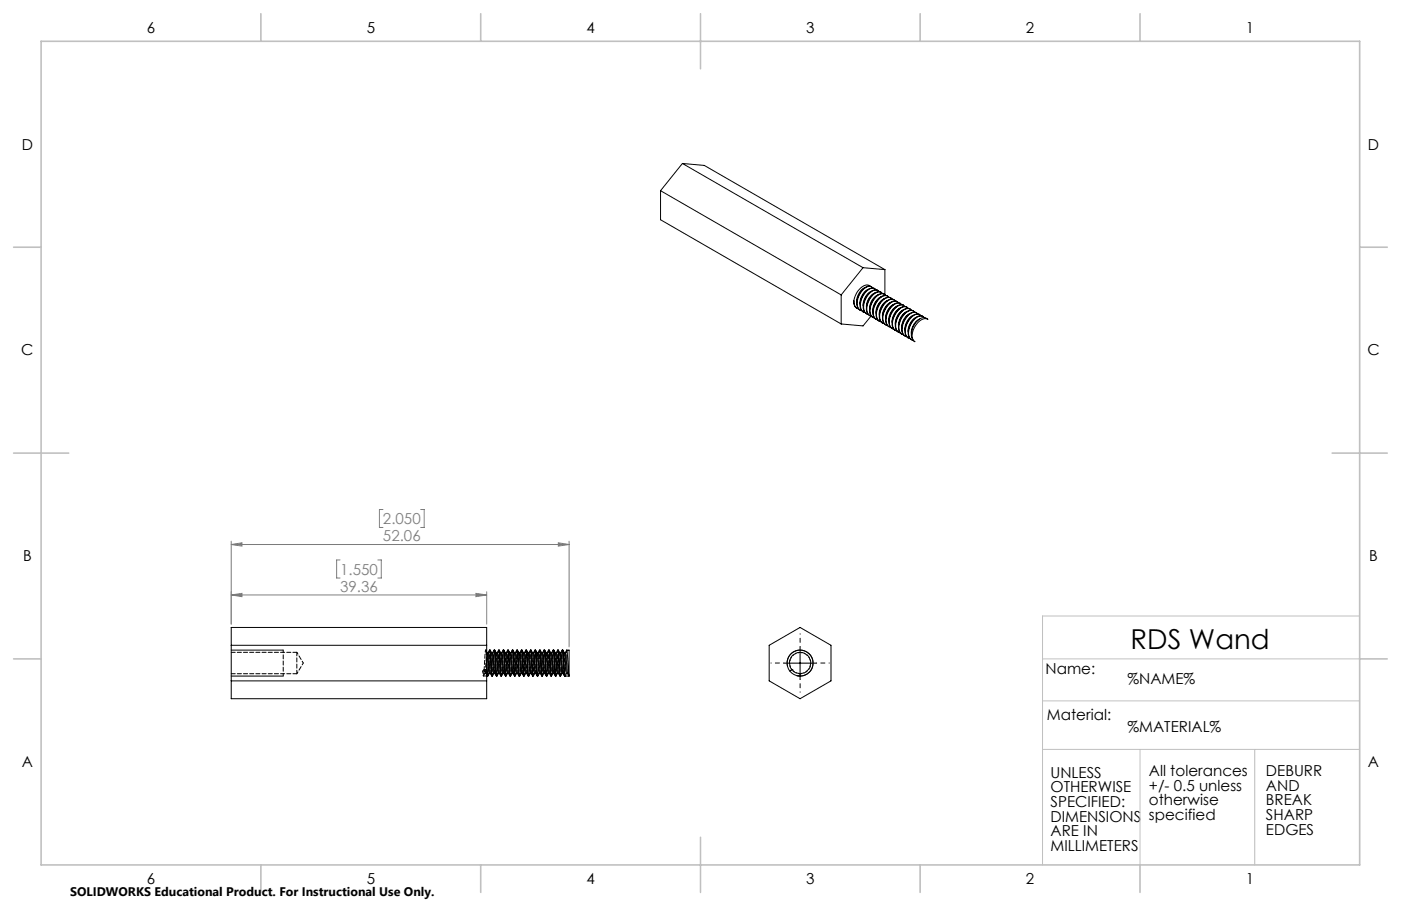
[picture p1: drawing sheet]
<svg xmlns="http://www.w3.org/2000/svg" width="432mm" height="279mm" viewBox="0 0 432 279" stroke-linecap="round" stroke-linejoin="round" font-family="sans-serif">
<g fill="none" stroke="#808080" stroke-width=".31">
<path d="M118 157.1h-1.1v5.6h1.1M129.6 157.1h1.1v5.6h-1.1M71.3 166.9v25.6M71.3 167.9h104.1M71.3 167.9l3.3-.5v1zM104.8 172.7h-1v5.6h1M116.5 172.7h1v5.6h-1M172.1 167.4l3.3 .5-3.3 .5zM175.4 166.9v32.6M71.3 183.5h78.7M71.3 183.5l3.3-.5v1zM146.7 183l3.3 .5-3.3 .5z"/>
<path d="M150 182.5v10"/>
</g>
<path d="M246.6 199.5v10M71.3 200.5h16M71.3 208.5h16M241.6 204.5h10M242.7 205.5a4 4 0 0 1 3.5-5 4 4 0 0 1 4.4 4.3 4 4 0 0 1-5 3.6" fill="none" stroke="#000" stroke-width=".31"/>
<path d="M419.1 190h-97.8v76.7M321.3 203.2h97.8M321.3 216.1h97.8M321.3 231.1h97.8M351.4 231.1v35.6M386.7 231.1v35.6" fill="none" stroke="#c0c0c0" stroke-width=".31"/>
<g fill="none" stroke="#c0c0c0" stroke-width=".5">
<path d="M12.7 12.7h406.4v254h-406.4zM80.4 4.2v8.5M148.2 4.2v8.5M215.9 4.2v17M283.6 4.2v8.5M351.4 4.2v8.5M4.2 76.2h8.5M419.1 76.2h8.5M4.2 139.7h17M410.6 139.7h17M4.2 203.2h8.5M419.1 203.2h8.5"/>
<path d="M215.9 258.2v17M80.4 266.7v8.5M148.2 266.7v8.5M283.6 266.7v8.5M351.4 266.7v8.5"/>
</g>
<path d="M246.6 199.5v-4M241.6 204.5h-4M246.6 209.5v4M251.6 204.5h4" fill="none" stroke="#000" stroke-width=".31" stroke-dasharray="15.2 1.3 1.3 1.3" stroke-dashoffset="15.1"/>
<path d="M87.3 208.5v-8" fill="none" stroke="#000" stroke-width=".31" stroke-dasharray="1.3 .6" stroke-dashoffset=".4"/>
<g fill="#808080">
<path d="M71.3 167.9l3.3-.5v1zM172.1 167.4l3.3 .5-3.3 .5z"/>
<path d="M146.7 183l3.3 .5-3.3 .5zM71.3 183.5l3.3-.5v1z"/>
</g>
<g fill="none" stroke="#000" stroke-width=".31">
<path d="M203.6 58.8l55.7 32.1M203.6 58.8v9l55.7 32.1M210.3 50.4l-6.7 8.4M210.3 50.4l55.7 32.2M210.3 50.4l6.8 .6 55.6 32.1M259.3 90.9v9M263.2 92.8a2.5 2.5 0 0 0 .6 2.1M263.2 92.8a2.09 2.09 0 0 0 1.4 2.5M263.8 94.9l.3 .2M265 95.6l.1 .1M266 82.6l-6.7 8.3M266 82.6l6.7 .5"/>
<path d="M266.6 88.7a4.8 4.8 0 0 0-2.5 4.5M267.6 89.3a4.8 4.8 0 0 0-2.6 4.5M267.8 88l.2 .2M268.2 88.2a2.34 2.34 0 0 0-3.2 .9 6.7 6.7 0 0 0-1.8 3.7M268.4 97.5l-2.4 3-6.7-.6M268.6 89.8a4.8 4.8 0 0 0-2.6 4.5M268.6 88.4a2.18 2.18 0 0 0-2.8 1 5.1 5.1 0 0 0-1.1 5.9l.3 .3M269 88.8a1.8 1.8 0 0 0-2.8 .3 5.5 5.5 0 0 0-1.7 5.9l1.1 .8M269.5 89a2.6 2.6 0 0 0-3 1.3 4.8 4.8 0 0 0-.9 5.5l.5 .4M269.5 88.9l.1 .1M269.6 90.4a4.7 4.7 0 0 0-2.5 4.5M270 89.4a1.8 1.8 0 0 0-2.8 .3 5.6 5.6 0 0 0-1.7 5.9l1.1 .8"/>
<path d="M270.5 91a4.6 4.6 0 0 0-2.5 4.5M270.6 89.6a2.1 2.1 0 0 0-2.7 .7 5.4 5.4 0 0 0-1.4 6l.6 .5M271 90a1.76 1.76 0 0 0-2.8 .3 5.5 5.5 0 0 0-1.7 5.9l1.1 .7M271.5 90.1a2.86 2.86 0 0 0-3.3 1.7 4.5 4.5 0 0 0-.4 5.4l.3 .2M271.5 90.1l.1 .1M271.5 91.5a4.7 4.7 0 0 0-2.5 4.6M271.9 99.6l.2 .1M272 90.5a1.37 1.37 0 0 0-2.2-.1 5.7 5.7 0 0 0-2.3 6.4l1.1 .7M272.5 92.1a4.7 4.7 0 0 0-2.5 4.5M272.6 90.7a2.31 2.31 0 0 0-2.9 1 5.3 5.3 0 0 0-1.3 5.6l.7 .6M272.7 83.1v7.7M272.9 91.1a1.44 1.44 0 0 0-2.1-.1 5.7 5.7 0 0 0-2.3 6.3l1.1 .8"/>
<path d="M273.5 92.7a4.7 4.7 0 0 0-2.5 4.5M273.6 91.3a2.48 2.48 0 0 0-3.3 1.4 4.6 4.6 0 0 0-.7 5.5l.5 .3M273.9 91.7a1.8 1.8 0 0 0-2.8 .3 5.4 5.4 0 0 0-1.6 5.9l.3 .5 .7 .3M274.5 91.8a3.3 3.3 0 0 0-3.8 2.5 3.5 3.5 0 0 0 .2 4.7l.2 .1M274.5 91.8l.1 .1M274.5 93.2a4.8 4.8 0 0 0-2.5 4.5M274.9 92.2a1.8 1.8 0 0 0-2.8 .4 5.5 5.5 0 0 0-1.6 5.9l.3 .4 .7 .3M275.5 93.8a4.7 4.7 0 0 0-2.5 4.5M275.6 92.4a2.08 2.08 0 0 0-2.7 .8 5.3 5.3 0 0 0-1.4 6l.5 .4M275.9 92.8a1.72 1.72 0 0 0-2.7 .3 5.4 5.4 0 0 0-1.7 6l1 .7M276.5 94.4a4.8 4.8 0 0 0-2.5 4.5M276.5 93a2.35 2.35 0 0 0-3 1.1 4.8 4.8 0 0 0-.8 5.9l.3 .2"/>
<path d="M276.9 93.4a1.72 1.72 0 0 0-2.8 .3 5.4 5.4 0 0 0-1.6 5.9l1 .8M277.5 95a4.8 4.8 0 0 0-2.5 4.5M277.5 93.6a2.28 2.28 0 0 0-2.9 1 4.9 4.9 0 0 0-1 5.9l.4 .3M277.9 93.9a1.72 1.72 0 0 0-2.8 .4 5.4 5.4 0 0 0-1.7 5.9l1.1 .8M278.5 95.5a4.8 4.8 0 0 0-2.6 4.5M278.5 94.2a2.26 2.26 0 0 0-2.8 .9 5 5 0 0 0-1.1 5.9l.4 .4M278.9 94.5a1.76 1.76 0 0 0-2.8 .4 5.4 5.4 0 0 0-1.7 5.9l.4 .4 .7 .3M279.4 94.7a2.61 2.61 0 0 0-3.1 1.4 4.7 4.7 0 0 0-.8 5.5l.5 .4M279.4 94.7h.1M279.5 96.1a4.8 4.8 0 0 0-2.6 4.5M279.9 95.1a1.8 1.8 0 0 0-2.8 .3 5.4 5.4 0 0 0-1.7 5.9l.4 .5 .7 .3M280.4 96.7a4.7 4.7 0 0 0-2.5 4.5"/>
<path d="M280.5 95.3a2.12 2.12 0 0 0-2.7 .8 5.3 5.3 0 0 0-1.4 6l.6 .4M280.9 95.7a1.76 1.76 0 0 0-2.8 .3 5.6 5.6 0 0 0-1.7 5.9l1.1 .8M281.4 97.3a4.8 4.8 0 0 0-2.5 4.5M281.5 95.9a2.45 2.45 0 0 0-3.1 1.1 5.2 5.2 0 0 0-1 5.6l.6 .5M281.9 96.2a1.76 1.76 0 0 0-2.8 .4 5.6 5.6 0 0 0-1.7 5.9l1.1 .8M282.4 97.8a4.8 4.8 0 0 0-2.5 4.5M282.5 96.4a2.32 2.32 0 0 0-3 1.1 5.2 5.2 0 0 0-1.2 5.6l.7 .5M282.8 99a2.11 2.11 0 0 1 3.2-.5 3.2 3.2 0 0 0-3.8 1.9 3.7 3.7 0 0 0-.2 5 2.71 2.71 0 0 1-.9-3.7l.8-1.8zM282.9 96.8a1.76 1.76 0 0 0-2.8 .3 5.6 5.6 0 0 0-1.7 5.9l1.1 .8M283.4 98.4a4.8 4.8 0 0 0-2.5 4.5M283.5 97a2.3 2.3 0 0 0-2.9 1 5.3 5.3 0 0 0-1.3 5.6l.7 .6M283.8 97.4a1.8 1.8 0 0 0-2.7 .3 5.5 5.5 0 0 0-1.7 5.9l.3 .5 .7 .3"/>
<path d="M284.3 97.5a2.58 2.58 0 0 0-3 1.4 4.7 4.7 0 0 0-.8 5.5l.5 .4M284.3 97.5l.2 .1M284.8 97.9a1.8 1.8 0 0 0-2.8 .4 5.6 5.6 0 0 0-1.6 5.9l1 .8M71.3 193.5h78.7v22h-78.7zM71.3 199h78.7M237.1 199l9.5-5.5 9.5 5.5v11l-9.5 5.5-9.5-5.5zM71.3 210h78.7M150 204l.4 4.5 .4-.9M150 207l.2 1.5-.2-.3M150.1 201.3h.4l.1 .5 .5 5.9M150.2 208.5h.2M150.9 200.5l.3 .4 .6 7.6 .5-.9"/>
<path d="M150.9 200.5l.7 8-.5-.8-.4-.1-.5-5.8-.2-.8M150.9 200.5l-.5 .8M151.1 200.5l.4 .8M151.5 201.3h.4M151.6 208.5h.2M151.9 201.3l.6 6.4M152.3 200.5l-.5 .8M152.5 200.5l.4 .8M152.5 200.5l.7 8 .5-.9M152.5 200.5h-.2l.7 8-.5-.8-.3-.1-.7-6.3M152.9 201.3h.3M153 208.5h.2"/>
<path d="M153.2 201.3l.5-.8 .7 8-.5-.8-.4-.1-.6-6.3M153.2 201.3l.7 6.4M153.7 200.5h.2M153.9 200.5l.4 .8M153.9 200.5l.7 8 .4-.9M154.3 201.3h.4M154.4 208.5h.2M154.7 201.3l.6 6.4M155.1 200.5l.7 8-.5-.8-.4-.1-.6-6.3M155.1 200.5l-.5 .8M155.1 200.5h.2M155.3 200.5l.7 8 .5-.9"/>
<path d="M155.3 200.5l.4 .8M155.7 201.3h.4M155.8 208.5h.2M156.1 201.3l.6 6.4M156.5 200.5l-.5 .8M156.5 200.5l.7 8-.5-.8-.3-.1-.7-6.3M156.5 200.5h.2M156.7 200.5l.4 .8M156.7 200.5l.7 8 .5-.9M157.1 201.3l.6 5.9 .1 .5h.4M157.1 201.3h.3M157.2 208.5h.2"/>
<path d="M157.4 201.3l.7 6.4M157.9 200.5l-.5 .8M157.9 200.5l.7 8M157.9 200.5h.2M158.1 200.5l.2 .4a15.1 15.1 0 0 1 .7 5.7l.1 1 .4 .1 .7 .8M158.1 200.5l.7 8 .4-.9M158.1 207.7l.7 .8M158.5 201.3h.4l.1 .5 .5 5.9M159.3 200.5l.2 .1 .1 .7 .6 7.2 .5-.9M159.3 200.5l-.5 .8M159.3 200.5l.7 8M159.5 200.5l.4 .8"/>
<path d="M159.9 201.3l.6 6.3 .4 .1 .5 .8M159.9 201.3h.4M160.3 201.3l.6 6.4M160.7 200.5l.7 8M160.7 200.5l-.5 .8M160.7 200.5h.2M160.9 200.5l.7 8 .5-.9M160.9 200.5l.4 .8M161.3 201.3h.3M161.4 208.5h.2M161.6 201.3l.7 6.4M162.1 200.5l-.5 .8"/>
<path d="M162.3 200.5l.4 .8M162.3 200.5l.7 8 .4-.9M162.3 200.5h-.2l.7 8-.5-.8-.3-.1-.7-6.3M162.7 201.3h.4M162.8 208.5h.2M163.1 201.3l.6 6.4M163.5 200.5l.7 8-.5-.8-.4-.1-.6-6.3M163.5 200.5l-.5 .8M163.5 200.5h.2M163.7 200.5l.7 8 .5-.9M163.7 200.5l.4 .8M164.1 201.3h.4"/>
<path d="M164.2 208.5h.2M164.5 201.3l.6 6.4M164.9 200.5l.3 .4 .6 7.6 .5-.9M164.9 200.5l.7 8-.5-.8-.4-.1-.6-6.3M164.9 200.5l-.5 .8M165.1 200.5l.4 .8M165.5 201.3h.3M165.6 208.5h.2M165.8 201.3l.7 6.4M166.3 200.5l-.5 .8M166.3 200.5l.7 8-.5-.8-.3-.1-.7-6.3M166.3 200.5h.2"/>
<path d="M166.5 200.5l.5 1.3 .5 5.8 .5 .1M166.5 200.5l.7 8 .4-.9M166.9 201.3h.4l.1 .5 .5 5.9M167 208.5h.2M167.7 200.5l.2 .1 .1 .7 .6 7.2 .5-.9M167.7 200.5l.7 8-.5-.8M167.7 200.5l-.5 .8M167.9 200.5l.4 .8 .4 .1 .6 6.3M168.4 208.5h.2M169.1 200.5l.7 8-.5-.8-.4-.1-.6-6.3M169.1 200.5l-.5 .8M169.1 200.5h.2"/>
<path d="M169.3 200.5l.7 8 .5-.9M169.3 200.5l.4 .8M169.7 201.3l.7 6.3 .3 .1 .5 .8M169.7 201.3h.3M169.8 208.5h.2M170 201.3l.7 6.4M170.5 200.5l-.5 .8M170.7 200.5l.4 .8M170.7 200.5l.7 8 .5-.9M170.7 200.5h-.2l.7 8M171.1 201.3h.4M171.2 208.5h.2"/>
<path d="M171.5 201.3l.6 6.4M171.9 200.5l-.4 .8M171.9 200.5l.7 8-.5-.8-.4-.1-.6-6.3M171.9 200.5h.1M172 200.5l.8 8 .4-.9M172.1 200.5l.4 .8M172.5 201.3h.4M172.6 208.5h.2M172.9 201.3l.6 6.4M173.3 200.5l.7 8-.5-.8-.4-.1-.6-6.3M173.3 200.5l-.5 .8M173.3 200.5l.3 .4 .6 7.6 .4-.8"/>
<path d="M173.5 200.5l.4 .8M173.9 201.3h.3M173.9 201.3l.7 6.4M174 208.5h1.4M174.2 201.3l.3 1.9a10.8 10.8 0 0 0 .8 5.2M174.6 207.7h.3M174.7 200.5l-.5 .8M174.7 200.5l.7 8M174.7 200.5h.7v8"/>
<circle cx="246.6" cy="204.5" r="4"/>
</g>
<g fill="none" stroke="#000" stroke-width=".31" stroke-dasharray="1.3 .6" stroke-dashoffset=".5">
<path d="M149 208.5h1M150.9 200.5l-.7 8M151.1 200.5l-.7 7.9M152.3 200.6l-.7 7.9M152.5 200.5l-.7 7.9M153.9 200.5l-.7 7.9M155.1 200.5l-.7 7.9M155.3 200.5l-.7 7.9M156.5 200.5l-.7 7.9M156.7 200.5l-.7 7.9M158.1 200.5l-.7 7.9M159.5 200.5l-.7 7.9"/>
<path d="M160.9 200.5l-.7 7.9M162.1 200.5l-.7 7.9M162.3 200.5l-.7 7.9M163.5 200.5l-.7 7.9M163.7 200.5l-.7 7.9M164.9 200.5l-.7 8M165.1 200.5l-.7 7.9M166.3 200.6l-.7 7.9M166.5 200.5l-.7 7.9M167.9 200.5l-.7 7.9M169.1 200.5l-.7 7.9M169.3 200.5l-.7 7.9"/>
<path d="M170.5 200.5l-.7 7.9M170.7 200.5l-.7 7.9M172.1 200.5l-.7 7.9M173.3 200.6l-.7 7.9M173.5 200.5l-.7 7.9M246.6 208.5l-1-.2"/>
</g>
<path d="M149 208.4l.5-.8M153.7 200.5l-.7 8M157.9 200.5l-.7 8M159.3 200.5l-.7 8M160.7 200.5l-.7 8M167.7 200.5l-.7 8M171.9 200.5l-.7 7.9M174.7 200.5l-.7 8M175 207.7l.4 .7M243.5 207l.6-.5M244.1 206.5l-.6 .5M246.6 207.7v.8" fill="none" stroke="#000" stroke-width=".31" stroke-dasharray="1.3 .6" stroke-dashoffset=".4"/>
<path d="M150 204l-.3-3.5" fill="none" stroke="#000" stroke-width=".31" stroke-dasharray="1.3 .6" stroke-dashoffset="-.2"/>
<path d="M91.5 207.8l2-3.3M93.5 204.5l-2-3.3M148.8 207h1.2M149.7 200.5l-.7 8-.2-1.5M149.7 207.7l-.1-1.2M150.1 201.3l-.7 6.4-.2-1.2" fill="none" stroke="#000" stroke-width=".31" stroke-dasharray="1.3 .6" stroke-dashoffset=".6"/>
<g fill="none" stroke="#000" stroke-width=".31" stroke-dasharray="1.3 .6" stroke-dashoffset=".3">
<path d="M149.2 206.5l-.4 .5M150 207l-.4-.5M150.4 201.3l-.6 6.4M154.3 201.3l-.7 6.4M155.7 201.3l-.7 6.4M157.1 201.3l-.7 6.4M157.4 201.3l-.6 6.4M158.5 201.3l-.7 6.4M158.8 201.3l-.6 6.4M159.9 201.3l-.7 6.4M160.2 201.3l-.6 6.4M161.3 201.3l-.7 6.4"/>
<path d="M161.6 201.3l-.6 6.4M162.7 201.3l-.7 6.4M163 201.3l-.6 6.4M164.1 201.3l-.7 6.4M164.4 201.3l-.6 6.4M165.5 201.3l-.7 6.4M165.8 201.3l-.6 6.4M166.9 201.3l-.7 6.4M167.2 201.3l-.6 6.4M168.3 201.3l-.7 6.4M168.6 201.3l-.6 6.4M169.7 201.3l-.7 6.4"/>
<path d="M170 201.3l-.6 6.4M171.1 201.3l-.7 6.4M171.4 201.3l-.6 6.4M172.5 201.3l-.7 6.4M172.8 201.3l-.6 6.4M173.9 201.3l-.7 6.4M174.2 201.3l-.6 6.4"/>
</g>
<g fill="none" stroke="#000" stroke-width=".31" stroke-dasharray="1.3 .6">
<path d="M149.4 207.7h.4M149.6 206.5h-.4M149.7 207.7l.3 .4M150 201l-.3-.5M150 200.5h-.3M150.1 201.2h.1M150.9 207.6h.1M151.2 207.7h.1M151.5 201.2h.1M152.3 207.6h.1M152.6 207.7h.1M152.9 201.2h.1"/>
<path d="M153.7 207.6h.1M154 207.7h.1M154.3 201.2h.1M155.1 207.6h.1M155.4 207.7h.1M155.7 201.2h.1M156.8 207.7h.1M157.1 201.2h.1M158.2 207.7h.1M158.5 201.2h.1M159.6 207.7h.1M159.9 201.2h.1"/>
<path d="M161 207.7h.1M161.3 201.2h.1M162.4 207.7h.1M162.7 201.2h.1M163.8 207.7h.1M164.1 201.2h.1M165.2 207.7h.1M165.5 201.2h.1M166.6 207.7h.1M166.9 201.2h.1M168 207.7h.1M168.3 201.2h.1"/>
<path d="M169.4 207.7h.1M169.7 201.2h.1M170.8 207.7h.1M171.1 201.2h.1M172.2 207.7h.1M172.5 201.2h.1M173.6 207.7h.1M173.9 201.2h.1M175 207.7l-.1-.1M243.5 207h.1M244.1 206.5h.1M246.6 207.7a3.2 3.2 0 0 1-2.9-4.6 3.2 3.2 0 0 1 5.5-.6 3.2 3.2 0 0 1-1.9 5.1l-.7 .1"/>
</g>
<path d="M91.5 207.8v-6.6M151.5 201.2l-.7 6.5M151.8 201.3l-.7 6.4M152.9 201.2l-.7 6.5M153.2 201.3l-.7 6.4M154.6 201.3l-.7 6.4M156 201.3l-.7 6.4" fill="none" stroke="#000" stroke-width=".31" stroke-dasharray="1.3 .6" stroke-dashoffset=".2"/>
<path d="M71.3 207.8h20.2M91.5 201.2h-20.2" fill="none" stroke="#000" stroke-width=".31" stroke-dasharray="1.3 .6" stroke-dashoffset=".1"/>
<path d="M246.6 207.8a3.3 3.3 0 0 1-2.9-4.8 3.3 3.3 0 0 1 5.6-.5 3.3 3.3 0 0 1-2.2 5.2l-.5 .1" fill="none" stroke="#000" stroke-width=".31" stroke-dasharray="1.3 .6" stroke-dashoffset=".8"/>
<text font-size="8.5" x="348.5" y="200.2">RDS Wand</text>
<g font-size="4.7">
<text x="45.3" y="10.1">6</text>
<text x="113" y="10.1">5</text>
<text x="180.7" y="10.1">4</text>
<text x="248.5" y="10.1">3</text>
<text x="316.2" y="10.1">2</text>
<text x="383.9" y="10.1">1</text>
<text x="6.7" y="46.1">D</text>
<text x="421.6" y="46.1">D</text>
<text x="6.6" y="109.6">C</text>
<text x="421.5" y="109.6">C</text>
<text x="7.1" y="173.1">B</text>
<text x="422" y="173.1">B</text>
<text x="322.2" y="207.7">Name:</text>
<text x="347.5" y="211.1">%NAME%</text>
<text x="322.7" y="221.9">Material:</text>
<text x="347.5" y="225.9">%MATERIAL%</text>
<text x="6.7" y="236.6">A</text>
<text x="323.8" y="239.8">UNLESS</text>
<text x="354.1" y="239.3">All tolerances</text>
<text x="390.2" y="239.4">DEBURR</text>
<text x="421.6" y="236.6">A</text>
<text x="323.8" y="244.3">OTHERWISE</text>
<text x="354.1" y="243.9">+/- 0.5 unless</text>
<text x="390.2" y="243.9">AND</text>
<text x="323.8" y="248.8">SPECIFIED:</text>
<text x="354.1" y="248.4">otherwise</text>
<text x="390.2" y="248.4">BREAK</text>
<text x="323.8" y="253.4">DIMENSIONS</text>
<text x="323.8" y="257.9">ARE IN</text>
<text x="354.1" y="252.9">specified</text>
<text x="390.2" y="252.9">SHARP</text>
<text x="390.2" y="257.5">EDGES</text>
<text x="323.8" y="262.4">MILLIMETERS</text>
<text x="45.3" y="272.6">6</text>
<text x="113" y="272.6">5</text>
<text x="180.7" y="272.6">4</text>
<text x="248.5" y="272.6">3</text>
<text x="316.2" y="272.6">2</text>
<text x="383.9" y="272.6">1</text>
</g>
<g font-size="4.7" fill="#808080">
<text x="118" y="161.6">2.050</text>
<text x="118" y="166.9">52.06</text>
<text x="104.8" y="177.2">1.550</text>
<text x="104.8" y="182.5">39.36</text>
</g>
<text font-size="3.8" x="21.6" y="276.3">SOLIDWORKS Educational Product. For Instructional Use Only.</text>
</svg>
